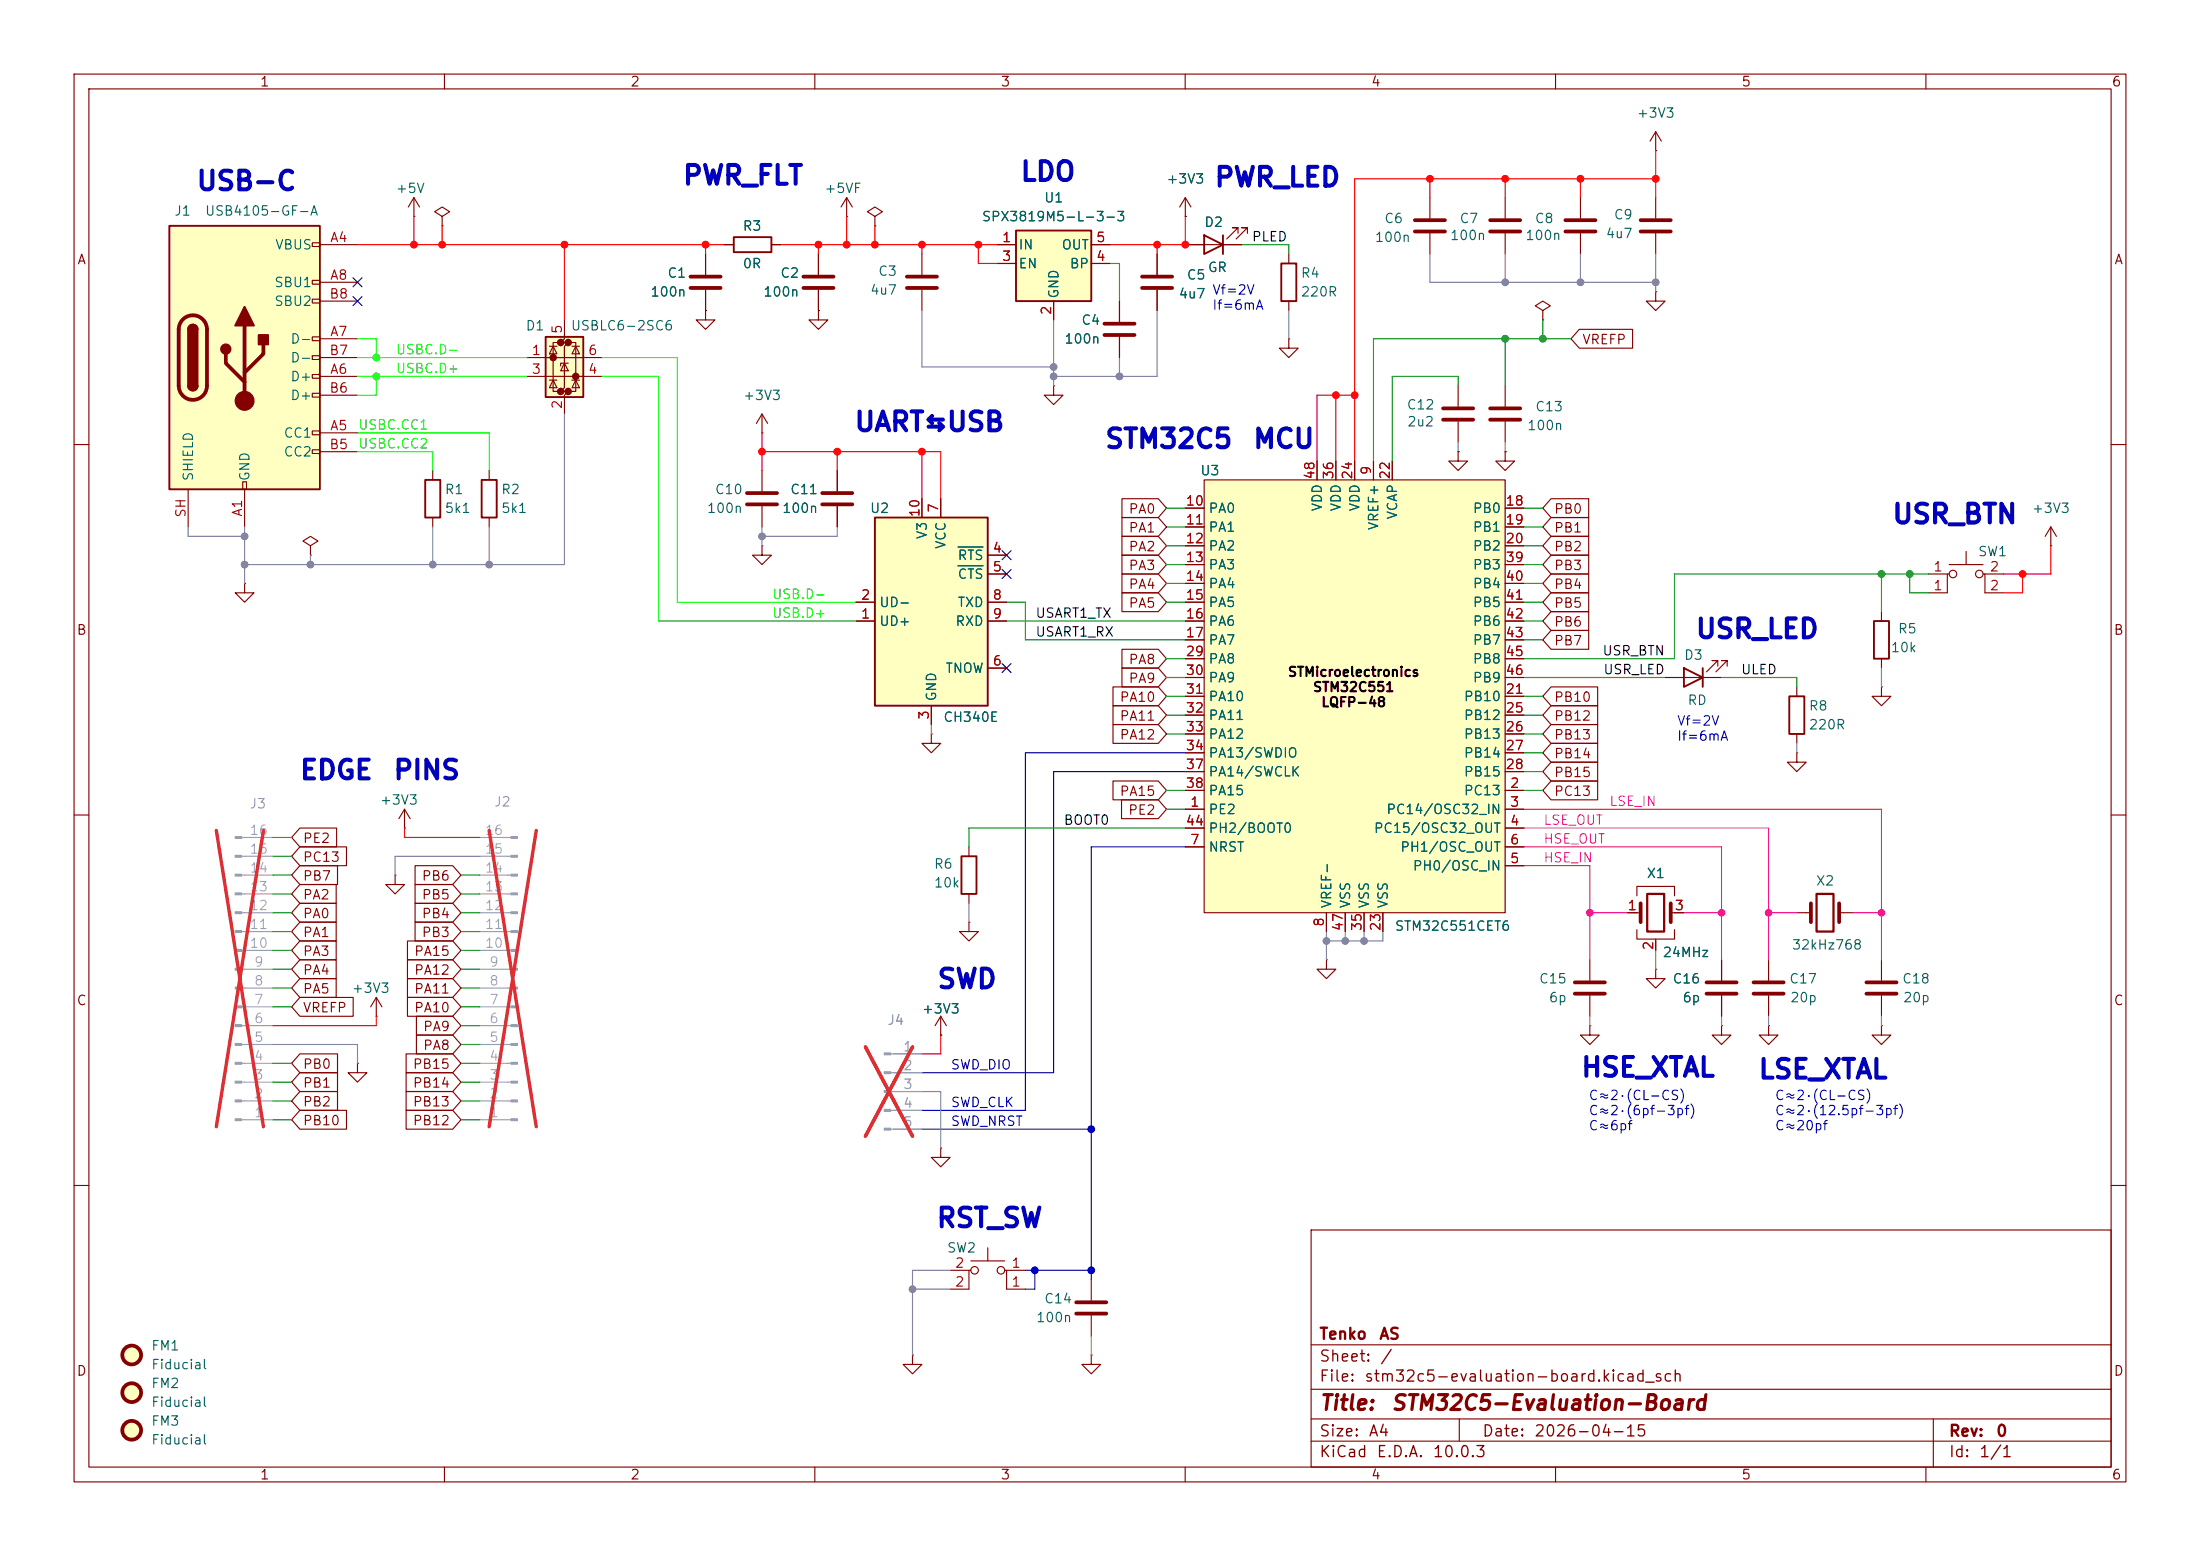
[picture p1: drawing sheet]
<svg xmlns="http://www.w3.org/2000/svg" width="297mm" height="210mm" viewBox="0 0 297 210" stroke-linecap="round" stroke-linejoin="round" font-family="sans-serif">
<g fill="none" stroke="#840000" stroke-width=".15">
<path d="M10 10h277v190h-277zM12 12h273v186h-273zM60 10v2M110 10v2M160 10v2M210 10v2M260 10v2M142.2 52.1v1.2h1.3l-1.3 1.3-1.2-1.3h1.2M142.2 52.1h.1M151.1 40.6v2.8M151.1 45.5v2.8M10 60h2"/>
<path d="M285 60h2M125.7 99.1v1.2h1.3l-1.3 1.3-1.2-1.3h1.2M125.7 99.1h.1M10 110h2M285 110h2M238.8 138.4v1.3h1.2l-1.2 1.3-1.3-1.3h1.3M238.8 138.4h.1M238.8 129.5v2.8M238.8 134.4v2.8M242.6 123.2h1.9M248.3 123.2h1.9M254 138.4v1.3h1.3l-1.3 1.3-1.3-1.3h1.3"/>
<path d="M254 138.4h.1M254 129.5v2.8M254 134.4v2.8M48.3 143.5v1.3h-1.3l1.3 1.3 1.2-1.3h-1.2M48.3 143.5h.1M10 160h2M177 166h108v32h-108zM285 160h2M60 198v2M110 198v2M160 198v2M177 194.5h108"/>
<path d="M177 191.5h108M177 187.5h108M177 181.5h108M197 191.5v3M210 198v2M260 198v2M261 191.5v6.5"/>
</g>
<path d="M149.1 43.7h4.1M149.1 45.2h4.1M236.7 132.6h4.1M236.7 134.1h4.1M244.5 121.9v2.6M248.3 121.9v2.6M252 132.6h4M252 134.1h4" fill="none" stroke="#840000" stroke-width=".51"/>
<path d="M245.2 120.7h2.3v5h-2.3z" fill="none" stroke="#840000" stroke-width=".3"/>
<g fill="#a1a1a1" stroke="#a1a1a1" stroke-width=".15">
<path d="M69 151h.8v.3h-.8z"/>
<path d="M69 148.5h.8v.2h-.8z"/>
<path d="M69 145.9h.8v.3h-.8z"/>
<path d="M69 143.4h.8v.2h-.8z"/>
<path d="M69 140.8h.8v.3h-.8z"/>
<path d="M69 138.3h.8v.3h-.8z"/>
<path d="M69 135.8h.8v.2h-.8z"/>
<path d="M69 133.2h.8v.3h-.8z"/>
<path d="M69 130.7h.8v.2h-.8z"/>
<path d="M69 128.1h.8v.3h-.8z"/>
<path d="M69 125.6h.8v.3h-.8z"/>
<path d="M69 123.1h.8v.2h-.8z"/>
<path d="M69 120.5h.8v.3h-.8z"/>
<path d="M69 118h.8v.2h-.8z"/>
<path d="M69 115.4h.8v.3h-.8z"/>
<path d="M69 112.9h.8v.3h-.8z"/>
</g>
<g fill="none" stroke="#a1a1a1" stroke-width=".15">
<path d="M64.8 118.1h4.2M64.8 115.6h4.2M64.8 113h4.2M64.8 138.4h4.2M64.8 135.9h4.2M64.8 133.4h4.2M64.8 130.8h4.2M64.8 128.3h4.2M64.8 125.7h4.2M64.8 123.2h4.2M64.8 120.7h4.2M64.8 151.1h4.2"/>
<path d="M64.8 148.6h4.2M64.8 146.1h4.2M64.8 143.5h4.2M64.8 141h4.2"/>
</g>
<path d="M66 112.1l6.4 40M72.4 112.1l-6.4 40" fill="none" stroke="#e12e31" stroke-width=".46"/>
<path d="M137.2 31.1h10.1v9.5h-10.1z" fill="#ffffc2"/>
<path d="M137.2 31.1h10.1v9.5h-10.1z" fill="none" stroke="#840000" stroke-width=".25"/>
<path d="M134.6 33h2.6M134.6 35.6h2.6M147.3 33h2.6M147.3 35.6h2.6M160 29.2h.1M160 26.7l-.7 1.2M160 26.7l.8 1.2M160 26.7v2.5M142.2 40.6v2.6" fill="none" stroke="#840000" stroke-width=".15"/>
<path d="M118.1 69.9h15.2v25.4h-15.2z" fill="#ffffc2"/>
<path d="M57.4 64.8h2v5.1h-2zM118.1 69.9h15.2v25.4h-15.2zM129.8 115.6h2v5.1h-2z" fill="none" stroke="#840000" stroke-width=".25"/>
<g fill="none" stroke="#840000" stroke-width=".15">
<path d="M208.3 41.9l1-.6-1-.7-1 .7 1 .6v1.3M208.3 43.2h.1M58.4 63.5v1.3M58.4 69.9v1.2M124.5 67.3v2.6M127 67.3v2.6M133.3 74.9h2.6M133.3 77.5h2.6M115.6 83.8h2.5M115.6 81.3h2.5M125.7 95.3v2.5M133.3 83.8h2.6"/>
<path d="M133.3 81.3h2.6M133.3 90.2h2.6M130.8 114.3v1.3M130.8 120.7v1.2M214.6 138.4v1.3h1.3l-1.3 1.3-1.2-1.3h1.2M214.6 138.4h.1M232.4 138.4v1.3h1.3l-1.3 1.3-1.3-1.3h1.3M232.4 138.4h.1"/>
</g>
<path d="M129.3 73.8h3.4M129.3 76.4h3.4" fill="none" stroke="#006464" stroke-width=".15"/>
<g fill="#a1a1a1" stroke="#a1a1a1" stroke-width=".15">
<path d="M119.4 142.1h.8v.3h-.8z"/>
<path d="M119.4 144.7h.8v.2h-.8z"/>
<path d="M119.4 147.2h.8v.2h-.8z"/>
<path d="M119.4 149.7h.8v.3h-.8z"/>
<path d="M119.4 152.3h.8v.2h-.8z"/>
</g>
<path d="M120.2 142.2h4.3M120.2 144.8h4.3M120.2 147.3h4.3M120.2 149.9h4.3M120.2 152.4h4.3" fill="none" stroke="#a1a1a1" stroke-width=".15"/>
<path d="M116.8 141.3l6.4 12M123.2 141.3l-6.4 12" fill="none" stroke="#e12e31" stroke-width=".46"/>
<path d="M22.9 30.5h20.3v35.5h-20.3z" fill="#ffffc2"/>
<g fill="none" stroke="#840000" stroke-width=".15">
<path d="M223.5 17.8l-.7 1.3M223.5 17.8l.8 1.3M223.5 17.8v2.5M42.2 32.8h1v.5h-1zM42.2 37.8h1v.6h-1zM43.2 33h5.1M43.2 38.1h5.1M223.5 20.3h.1M42.2 40.4h1v.5h-1zM42.2 45.5h1v.5h-1zM42.2 48h1v.5h-1zM42.2 50.5h1v.6h-1z"/>
<path d="M42.2 53.1h1v.5h-1zM42.2 58.2h1v.5h-1zM43.2 58.4h5.1M43.2 50.8h5.1M43.2 45.7h5.1M43.2 53.3h5.1M43.2 48.3h5.1M43.2 40.6h5.1M25.4 66v5.1M32.8 65h.5v1h-.5zM33 66v5.1M42.2 60.7h1v.5h-1z"/>
<path d="M43.2 61h5.1M203.2 61v1.2h1.3l-1.3 1.3-1.3-1.3h1.3M203.2 61h.1"/>
</g>
<path d="M22.9 30.5h20.3v35.5h-20.3zM25.4 44.5a.64 .64 0 0 1 .6-.7 .64 .64 0 0 1 .7 .7M25.4 52.1a.64 .64 0 0 0 .6 .6 .64 .64 0 0 0 .7-.6" fill="none" stroke="#840000" stroke-width=".25"/>
<path d="M24.7 43.1a1.9 1.9 0 0 1 2.1-.4 1.9 1.9 0 0 1 1.1 1.8v7.6a1.91 1.91 0 0 1-1.9 1.9 1.91 1.91 0 0 1-1.9-1.9v-7.6a1.9 1.9 0 0 1 .6-1.4zM30.5 47.8v1.2l2.5 2.6M33 43.9v10.2M35.6 46.5v1.3l-2.6 2.5" fill="none" stroke="#840000" stroke-width=".51"/>
<g fill="#840000" stroke="#840000" stroke-width=".25">
<path d="M25.4 44.5h1.3v7.6h-1.3z"/>
<path d="M25.6 44a.64 .64 0 0 1 .7-.1 .64 .64 0 0 1 .4 .6h-1.3z"/>
<path d="M25.4 52.1h1.3a.64 .64 0 0 1-.7 .6 .64 .64 0 0 1-.6-.6z"/>
<path d="M33 41.4l1.3 2.5h-2.6z"/>
<path d="M34.9 45.2h1.3v1.3h-1.3z"/>
<circle cx="30.5" cy="47.1" r=".63"/>
</g>
<circle cx="33" cy="54.1" r="1.27" fill="#840000" stroke="#840000" stroke-width=".15"/>
<path d="M162.6 64.8h40.6v58.4h-40.6z" fill="#ffffc2"/>
<g fill="none" stroke="#840000" stroke-width=".15">
<path d="M95.2 34.3v2.8M95.2 39.1v2.8M97.8 33h1.3M104.1 33h1.3M110.5 34.3v2.8M110.5 39.1v2.8M114.3 29.2h.1M114.3 26.7l-.8 1.2M114.3 26.7l.8 1.2M114.3 26.7v2.5M156.2 34.3v2.8M156.2 39.1v2.8"/>
<path d="M160 33h7.6M167.1 31.5v-.8h-.7h.7l-1.5 1.6M168.4 31.5v-.8h-.8h.8l-1.5 1.6M174 34.3v1.3M102.9 58.4h.1M102.9 55.9v2.5M102.9 55.9l-.8 1.3M102.9 55.9l.7 1.3M110.5 41.9v1.3h1.3l-1.3 1.3-1.3-1.3h1.3M110.5 41.9h.1M174 45.7v1.3h1.3l-1.3 1.3-1.3-1.3h1.3M174 45.7h.1"/>
<path d="M174 40.6v1.3M196.8 52.1v2.8M196.8 56.9v2.8M203.2 52.1v2.8M203.2 56.9v2.8M66 63.5v1.3M66 69.9v1.2M102.9 73.7v1.2h1.2l-1.2 1.3-1.3-1.3h1.3M102.9 73.7h.1M102.9 63.5v2.8M102.9 68.3v2.8M113 63.5v2.8"/>
<path d="M113 68.3v2.8M160 68.6h2.6M160 71.1h2.6M160 73.7h2.6M160 76.2h2.6M160 78.7h2.6M162.6 64.8h40.6v58.4h-40.6zM177.8 62.2v2.6M180.3 62.2v2.6M182.9 62.2v2.6M185.4 62.2v2.6M188 62.2v2.6"/>
<path d="M196.8 61v1.2h1.3l-1.3 1.3-1.2-1.3h1.2M196.8 61h.1M203.2 68.6h2.5M203.2 71.1h2.5M203.2 73.7h2.5M203.2 76.2h2.5M203.2 78.7h2.5M160 81.3h2.6M160 83.8h2.6M160 86.4h2.6M160 94h2.6M160 96.5h2.6"/>
<path d="M160 99.1h2.6M160 88.9h2.6M160 91.4h2.6M203.2 81.3h2.5M203.2 83.8h2.5M203.2 86.4h2.5M203.2 94h2.5M203.2 96.5h2.5M203.2 99.1h2.5M203.2 88.9h2.5M203.2 91.4h2.5M53.3 118.1v1.3h1.3l-1.3 1.3-1.2-1.3h1.2"/>
<path d="M53.3 118.1h.1M54.6 111.8h.1M54.6 109.2l.8 1.3M54.6 109.2l-.8 1.3M54.6 109.2v2.6M160 109.2h2.6M160 106.7h2.6M160 111.8h2.6M160 114.3h2.6M160 101.6h2.6M160 104.1h2.6M203.2 109.2h2.5"/>
<path d="M203.2 106.7h2.5M203.2 111.8h2.5M203.2 116.8h2.5M203.2 114.3h2.5M203.2 101.6h2.5M203.2 104.1h2.5M242.6 101.6v1.3h1.2l-1.2 1.2-1.3-1.2h1.3M242.6 101.6h.1M50.8 137.2h.1M50.8 134.6l.8 1.3M50.8 134.6l-.8 1.3M50.8 134.6v2.6"/>
<path d="M127 139.7h.1M127 137.2l-.8 1.2M127 137.2l.8 1.2M127 137.2v2.5M130.8 124.5v1.2h1.3l-1.3 1.3-1.3-1.3h1.3M130.8 124.5h.1M179.1 129.5v1.3h1.2l-1.2 1.3-1.3-1.3h1.3M179.1 129.5h.1M179.1 123.2v2.5M181.6 123.2v2.5M184.1 123.2v2.5M186.7 123.2v2.5"/>
<path d="M214.6 129.5v2.8M214.6 134.4v2.8M219.7 123.2h1.8M221 120.9v-1.3h5.1v1.3M221 125.5v1.2h5.1v-1.2M223.5 130.8v1.3h1.3l-1.3 1.3-1.3-1.3h1.3M223.5 130.8h.1M223.5 126.7v1.6M225.6 123.2h1.7M232.4 129.5v2.8M232.4 134.4v2.8M127 154.9v1.3h1.3l-1.3 1.3-1.3-1.3h1.3"/>
<path d="M127 154.9h.1M128.3 171.5h2.5M131.1 171.5h-.3v2.5h-2.5M131.1 170.2h4.5M133.3 168.4v1.8M135.6 171.5h.3v2.5h2.5M135.9 171.5h2.5M147.3 172.7v2.8M147.3 177.5v2.8M123.2 182.9v1.3h1.3l-1.3 1.2-1.3-1.2h1.3M123.2 182.9h.1M147.3 182.9v1.3h1.3l-1.3 1.2-1.3-1.2h1.3"/>
<path d="M147.3 182.9h.1"/>
<circle cx="131.6" cy="171.5" r=".51"/>
<circle cx="135.1" cy="171.5" r=".51"/>
</g>
<g fill="#ffffc2" stroke="#ffffc2" stroke-width=".14">
<circle cx="17.8" cy="188" r="1.27"/>
<circle cx="17.8" cy="182.9" r="1.27"/>
<circle cx="17.8" cy="193" r="1.27"/>
</g>
<g fill="none" stroke="#840000" stroke-width=".51">
<path d="M93.2 37.3h4.1M93.2 38.9h4.1M108.5 37.3h4M108.5 38.9h4M154.2 37.3h4M154.2 38.9h4M194.8 55.1h4.1M194.8 56.6h4.1M201.2 55.1h4M201.2 56.6h4M100.8 66.5h4.1M100.8 68.1h4.1"/>
<path d="M111 66.5h4.1M111 68.1h4.1M212.6 132.6h4.1M212.6 134.1h4.1M221.5 121.9v2.6M225.6 121.9v2.6M230.4 132.6h4M230.4 134.1h4M145.3 175.8h4.1M145.3 177.3h4.1"/>
<circle cx="17.8" cy="188" r="1.27"/>
<circle cx="17.8" cy="193" r="1.27"/>
<circle cx="17.8" cy="182.9" r="1.27"/>
</g>
<path d="M99.1 32h5v2h-5zM162.6 31.8l2.5 1.2-2.5 1.3zM165.1 31.8v2.5M173 35.6h2v5h-2zM65 64.8h2.1v5.1h-2.1z" fill="none" stroke="#840000" stroke-width=".25"/>
<path d="M222.4 120.7h2.3v5h-2.3z" fill="none" stroke="#840000" stroke-width=".3"/>
<g fill="#a1a1a1" stroke="#a1a1a1" stroke-width=".15">
<path d="M31.7 151h.9v.3h-.9z"/>
<path d="M31.7 148.5h.9v.2h-.9z"/>
<path d="M31.7 145.9h.9v.3h-.9z"/>
<path d="M31.7 143.4h.9v.2h-.9z"/>
<path d="M31.7 140.8h.9v.3h-.9z"/>
<path d="M31.7 138.3h.9v.3h-.9z"/>
<path d="M31.7 135.8h.9v.2h-.9z"/>
<path d="M31.7 133.2h.9v.3h-.9z"/>
<path d="M31.7 130.7h.9v.2h-.9z"/>
<path d="M31.7 128.1h.9v.3h-.9z"/>
<path d="M31.7 125.6h.9v.3h-.9z"/>
<path d="M31.7 123.1h.9v.2h-.9z"/>
<path d="M31.7 120.5h.9v.3h-.9z"/>
<path d="M31.7 118h.9v.2h-.9z"/>
<path d="M31.7 115.4h.9v.3h-.9z"/>
<path d="M31.7 112.9h.9v.3h-.9z"/>
</g>
<g fill="none" stroke="#a1a1a1" stroke-width=".15">
<path d="M32.6 118.1h4.2M32.6 115.6h4.2M32.6 113h4.2M32.6 138.4h4.2M32.6 135.9h4.2M32.6 133.4h4.2M32.6 130.8h4.2M32.6 128.3h4.2M32.6 125.7h4.2M32.6 123.2h4.2M32.6 120.7h4.2M32.6 151.1h4.2"/>
<path d="M32.6 148.6h4.2M32.6 146.1h4.2M32.6 143.5h4.2M32.6 141h4.2"/>
</g>
<path d="M29.2 112.1l6.4 40M35.6 112.1l-6.4 40" fill="none" stroke="#e12e31" stroke-width=".46"/>
<path d="M73.7 45.5h5v8.1h-5z" fill="#ffffc2"/>
<g fill="#840000" stroke="#840000" stroke-width=".51">
<circle cx="74.7" cy="48.3" r=".25"/>
<circle cx="75.7" cy="46.2" r=".25"/>
<circle cx="75.7" cy="52.8" r=".25"/>
<circle cx="76.7" cy="46.2" r=".25"/>
<circle cx="76.7" cy="52.8" r=".25"/>
<circle cx="77.7" cy="50.8" r=".25"/>
</g>
<g fill="none" stroke="#840000" stroke-width=".15">
<path d="M55.9 29.2h.1M55.9 26.7l-.8 1.2M55.9 26.7l.7 1.2M55.9 26.7v2.5M59.7 29.2l1-.6-1-.7-1 .7 1 .6v1.3M59.7 30.5h.1M95.2 34.3v2.8M95.2 39.1v2.8M97.8 33h1.3M104.1 33h1.3M110.5 34.3v2.8M110.5 39.1v2.8"/>
<path d="M118.1 29.2l1-.6-1-.7-1 .7 1 .6v1.3M118.1 30.5h.1M124.5 34.3v2.8M124.5 39.1v2.8M134.6 33h2.6M134.6 35.6h2.6M147.3 33h2.6M147.3 35.6h2.6M156.2 34.3v2.8M156.2 39.1v2.8M160 29.2h.1M160 33h2.6"/>
<path d="M165.1 33h2.5M193 26.7v2.8M193 31.5v2.8M203.2 26.7v2.8M203.2 31.5v2.8M213.4 26.7v2.8M213.4 31.5v2.8M223.5 39.4v1.2h1.3l-1.3 1.3-1.3-1.3h1.3M223.5 39.4h.1M223.5 26.7v2.8M223.5 31.5v2.8M71.1 48.3h10.2"/>
<path d="M71.1 50.8h10.2M74.2 51.3h1M74.2 46.7h1M74.7 46.7l.5 1.1h-1zM74.7 51.3l.5 1h-1zM75.7 46.2h-1v6.6h1M76.2 43.2v2.5l-.5 .5h1l-.5 .5v5.6l-.5 .5h1l-.5 .5v2.6M76.2 49l.5 1h-1zM76.7 49h-1v.4M76.7 46.2h1v6.6h-1M77.2 51.3h1M77.2 46.7h1"/>
<path d="M77.7 46.7l.5 1.1h-1zM77.7 51.3l.5 1h-1zM95.2 41.9v1.3h1.3l-1.3 1.3-1.2-1.3h1.2M95.2 41.9h.1M110.5 41.9h.1M142.2 40.6v2.6M151.1 40.6v2.8M151.1 45.5v2.8M213.2 44.4h7.2v2.6h-7.2l-1.1-1.3zM33 78.7v1.3h1.3l-1.3 1.3-1.3-1.3h1.3M33 78.7h.1M41.9 73.7l1-.7-1-.6-1 .6 1 .7v1.2"/>
<path d="M41.9 74.9h.1M113 63.5v2.8M113 68.3v2.8M124.5 67.3v2.6M127 67.3v2.6M133.3 77.5h2.6M133.3 74.9h2.6M151.5 67.3h4.9l1.1 1.3-1.1 1.3h-4.9zM151.5 69.8h4.9l1.1 1.3-1.1 1.3h-4.9zM151.5 72.4h4.9l1.1 1.3-1.1 1.2h-4.9zM151.5 74.9h4.9l1.1 1.3-1.1 1.3h-4.9zM151.5 77.5h4.9l1.1 1.2-1.1 1.3h-4.9z"/>
<path d="M160 76.2h2.6M160 68.6h2.6M160 71.1h2.6M160 73.7h2.6M160 78.7h2.6M177.8 62.2v2.6M180.3 62.2v2.6M182.9 62.2v2.6M185.4 62.2v2.6M188 62.2v2.6M196.8 61h.1M203.2 61h.1"/>
<path d="M203.2 76.2h2.5M203.2 68.6h2.5M203.2 71.1h2.5M203.2 73.7h2.5M203.2 78.7h2.5M209.4 74.9h5.1v2.6h-5.1l-1.1-1.3zM209.4 77.5h5.1v2.5h-5.1l-1.1-1.3zM209.4 67.3h5.1v2.6h-5.1l-1.1-1.3zM209.4 72.4h5.1v2.5h-5.1l-1.1-1.2zM209.4 69.8h5.1v2.6h-5.1l-1.1-1.3zM260.3 77.5h2.6M263.1 77.5h-.2v2.5h-2.6"/>
<path d="M263.1 76.2h4.6M265.4 74.4v1.8M267.7 77.5h.3v2.5h2.5M268 77.5h2.5M276.9 73.7h.1M276.9 71.1l.7 1.3M276.9 71.1l-.8 1.3M276.9 71.1v2.6M115.6 81.3h2.5M115.6 83.8h2.5M125.7 95.3v2.5M133.3 81.3h2.6"/>
<path d="M133.3 83.8h2.6M133.3 90.2h2.6M150.3 95.2h6.1l1.1 1.3-1.1 1.3h-6.1zM150.3 92.7h6.1l1.1 1.3-1.1 1.3h-6.1zM150.3 97.8h6.1l1.1 1.3-1.1 1.2h-6.1zM151.5 90.2h4.9l1.1 1.2-1.1 1.3h-4.9zM151.5 87.6h4.9l1.1 1.3-1.1 1.3h-4.9zM151.5 80h4.9l1.1 1.3-1.1 1.3h-4.9zM160 91.4h2.6M160 81.3h2.6M160 83.8h2.6M160 86.4h2.6"/>
<path d="M160 94h2.6M160 96.5h2.6M160 99.1h2.6M160 88.9h2.6M203.2 91.4h2.5M203.2 81.3h2.5M203.2 83.8h2.5M203.2 86.4h2.5M203.2 94h2.5M203.2 96.5h2.5M203.2 99.1h2.5M203.2 88.9h2.5"/>
<path d="M209.4 92.7h6.3v2.6h-6.3l-1.1-1.3zM209.4 95.2h6.3v2.6h-6.3l-1.1-1.3zM209.4 85.1h5.1v2.5h-5.1l-1.1-1.2zM209.4 80h5.1v2.6h-5.1l-1.1-1.3zM209.4 82.5h5.1v2.6h-5.1l-1.1-1.3zM209.4 97.8h6.3v2.5h-6.3l-1.1-1.2zM224.8 91.4h7.6M231.9 89.9v-.7h-.8h.8l-1.5 1.5M233.2 89.9v-.7h-.8h.8l-1.6 1.5M242.6 92.7v1.3M242.6 99.1v1.2M254 92.7v1.3h-1.3l1.3 1.3 1.3-1.3h-1.3"/>
<path d="M254 92.7h.1M254 82.6v1.2M254 88.9v1.3M40.5 116.8h5.1v2.6h-5.1l-1.1-1.3zM40.5 114.3h6.3v2.5h-6.3l-1.1-1.2zM40.5 111.8h4.9v2.5h-4.9l-1.1-1.3zM40.5 119.4h4.9v2.5h-4.9l-1.1-1.2zM56 116.8h5.1l1.1 1.3-1.1 1.3h-5.1zM56 119.4h5.1l1.1 1.3-1.1 1.2h-5.1zM150.3 105.4h6.1l1.1 1.3-1.1 1.3h-6.1zM151.4 107.9h5l1.1 1.3-1.1 1.3h-5zM160 109.2h2.6"/>
<path d="M160 106.7h2.6M160 111.8h2.6M160 114.3h2.6M160 101.6h2.6M160 104.1h2.6M203.2 109.2h2.5M203.2 106.7h2.5M203.2 111.8h2.5M203.2 116.8h2.5M203.2 114.3h2.5M203.2 101.6h2.5M203.2 104.1h2.5"/>
<path d="M209.4 105.4h6.3v2.6h-6.3l-1.1-1.3zM209.4 102.9h6.3v2.5h-6.3l-1.1-1.3zM209.4 100.3h6.3v2.6h-6.3l-1.1-1.3zM40.5 134.6h7.2v2.6h-7.2l-1.1-1.3zM40.5 121.9h4.9v2.6h-4.9l-1.1-1.3zM40.5 124.5h4.9v2.5h-4.9l-1.1-1.3zM40.5 127h4.9v2.5h-4.9l-1.1-1.2zM40.5 129.5h4.9v2.6h-4.9l-1.1-1.3zM40.5 132.1h4.9v2.5h-4.9l-1.1-1.2zM55 134.6h6.1l1.1 1.3-1.1 1.3h-6.1zM55 132.1h6.1l1.1 1.3-1.1 1.2h-6.1zM55 127h6.1l1.1 1.3-1.1 1.2h-6.1z"/>
<path d="M55 129.5h6.1l1.1 1.3-1.1 1.3h-6.1zM56 121.9h5.1l1.1 1.3-1.1 1.3h-5.1zM56 124.5h5.1l1.1 1.2-1.1 1.3h-5.1zM56.2 137.2h4.9l1.1 1.2-1.1 1.3h-4.9zM56.2 139.7h4.9l1.1 1.3-1.1 1.2h-4.9zM127 139.7h.1M179.1 123.2v2.5M181.6 123.2v2.5M184.1 123.2v2.5M186.7 123.2v2.5M219.7 123.2h1.3M223.5 127v1.3"/>
<path d="M226.1 123.2h1.2M232.4 129.5v2.8M232.4 134.4v2.8M40.5 147.3h5.1v2.6h-5.1l-1.1-1.3zM40.5 142.2h5.1v2.6h-5.1l-1.1-1.3zM40.5 149.9h6.3v2.5h-6.3l-1.1-1.3zM40.5 144.8h5.1v2.5h-5.1l-1.1-1.2zM54.8 144.8h6.3l1.1 1.3-1.1 1.2h-6.3zM54.8 142.2h6.3l1.1 1.3-1.1 1.3h-6.3zM54.8 147.3h6.3l1.1 1.3-1.1 1.3h-6.3zM54.8 149.9h6.3l1.1 1.2-1.1 1.3h-6.3z"/>
<circle cx="263.7" cy="77.5" r=".51"/>
<circle cx="267.2" cy="77.5" r=".51"/>
</g>
<path d="M73.7 45.5h5v8.1h-5zM227.3 90.2l2.6 1.2-2.6 1.3zM229.9 90.2v2.5M241.6 94h2v5.1h-2zM253 83.8h2v5.1h-2z" fill="none" stroke="#840000" stroke-width=".25"/>
<path d="M122.4 37.3h4.1M122.4 38.9h4.1M191 29.7h4.1M191 31.2h4.1M201.2 29.7h4M201.2 31.2h4M211.3 29.7h4.1M211.3 31.2h4.1M221.5 29.7h4.1M221.5 31.2h4.1" fill="none" stroke="#840000" stroke-width=".51"/>
<g fill="none" stroke="#009600" stroke-width=".15">
<path d="M149.9 35.6h1.2v5M167.6 33h6.4v1.3M196.8 52.1v-1.3h-8.8v11.4M203.2 45.7v6.4M208.3 43.2v2.5M212.1 45.7h-26.7v16.5M157.5 71.1h2.5M157.5 68.6h2.5M157.5 73.7h2.5M157.5 78.7h2.5M157.5 76.2h2.5M205.7 71.1h2.6"/>
<path d="M205.7 68.6h2.6M205.7 73.7h2.6M205.7 78.7h2.6M205.7 76.2h2.6M254 77.5v5.1M257.8 77.5v2.5h2.5M260.3 77.5h-34.2v11.4h-20.4M135.9 81.3h2.5v5.1h21.6M135.9 83.8h24.1M157.5 81.3h2.5M157.5 94h2.5M157.5 88.9h2.5"/>
<path d="M157.5 96.5h2.5M157.5 99.1h2.5M157.5 91.4h2.5M205.7 83.8h2.6M205.7 81.3h2.6M205.7 94h2.6M205.7 96.5h2.6M205.7 86.4h2.6M205.7 99.1h2.6M205.7 91.4h19.1M232.4 91.4h10.2v1.3M36.8 118.1h2.6"/>
<path d="M36.8 113h2.6M36.8 115.6h2.6M62.2 118.1h2.6M157.5 106.7h2.5M157.5 109.2h2.5M160 111.8h-29.2v2.5M205.7 104.1h2.6M205.7 101.6h2.6M205.7 106.7h2.6M36.8 120.7h2.6M36.8 123.2h2.6M36.8 133.4h2.6"/>
<path d="M36.8 135.9h2.6M36.8 125.7h2.6M36.8 128.3h2.6M36.8 130.8h2.6M62.2 120.7h2.6M62.2 123.2h2.6M62.2 133.4h2.6M62.2 135.9h2.6M62.2 125.7h2.6M62.2 128.3h2.6M62.2 138.4h2.6M62.2 130.8h2.6"/>
<path d="M36.8 151.1h2.6M36.8 143.5h2.6M36.8 148.6h2.6M36.8 146.1h2.6M62.2 151.1h2.6M62.2 143.5h2.6M62.2 148.6h2.6M62.2 141h2.6M62.2 146.1h2.6"/>
</g>
<g fill="none" stroke="#f00" stroke-width=".15">
<path d="M48.3 33h49.5M55.9 29.2v3.8M59.7 30.5v2.5M76.2 33v10.2M95.2 33v1.3M105.4 33h29.2M110.5 33v1.3M114.3 29.2v3.8M118.1 30.5v2.5M124.5 33v1.3M132.1 33v2.6h2.5M156.2 33v1.3"/>
<path d="M160 29.2v3.8h-10.1M193 24.1v2.6M203.2 24.1v2.6M213.4 24.1v2.6M223.5 24.1h-40.6v38.1M223.5 20.3v6.4M102.9 58.4v5.1M180.3 53.3v8.9M182.9 53.3h-5.1v8.9M102.9 61h24.1v6.3M113 61v2.5M124.5 61v6.3"/>
<path d="M273 77.5v2.5h-2.5M276.9 73.7v3.8h-6.4M54.6 111.8v1.2h10.2M50.8 137.2v1.2h-14M127 139.7v2.5h-2.5"/>
</g>
<g fill="none" stroke="#848484" stroke-width=".15">
<path d="M193 34.3v3.8h30.5M203.2 34.3v3.8M213.4 34.3v3.8M223.5 34.3v5.1M76.2 55.9v20.3h-43.2M124.5 41.9v7.6h17.7M142.2 43.2v8.9M151.1 48.3v2.5M156.2 41.9v8.9h-14M174 41.9v3.8M196.8 59.7v1.3M203.2 59.7v1.3"/>
<path d="M25.4 71.1v1.3h7.6M33 71.1v7.6M41.9 74.9v1.3M58.4 71.1v5.1M66 71.1v5.1M102.9 71.1v2.6M113 71.1v1.3h-10.1M125.7 97.8v1.3M254 90.2v2.5M64.8 115.6h-11.5v2.5M242.6 100.3v1.3M130.8 121.9v2.6"/>
<path d="M179.1 125.7v3.8M181.6 125.7v1.3M184.1 125.7v1.3M186.7 125.7v1.3h-7.6M214.6 137.2v1.2M223.5 128.3v2.5M232.4 137.2v1.2M238.8 137.2v1.2M254 137.2v1.2M36.8 141h11.5v2.5M124.5 147.3h2.5v7.6M123.2 174h5.1"/>
<path d="M128.3 171.5h-5.1v11.4M147.3 180.3v2.6"/>
</g>
<path d="M48.3 45.7h2.5v2.6M48.3 50.8h22.8M48.3 48.3h22.8M48.3 58.4h17.7v5.1M50.8 50.8v2.5h-2.5M81.3 48.3h10.1v33h24.2M81.3 50.8h7.6v33h26.7M48.3 61h10.1v2.5" fill="none" stroke="#0f0" stroke-width=".15"/>
<path d="M160 101.6h-21.6v48.3h-13.9M160 114.3h-12.7v58.4M160 104.1h-17.8v40.7h-17.7M124.5 152.4h22.8M138.4 171.5h8.9M139.7 171.5v2.5h-1.3" fill="none" stroke="#0000c2" stroke-width=".15"/>
<path d="M205.7 111.8h33.1v17.7M205.7 109.2h48.3v20.3M205.7 114.3h26.7v15.2M205.7 116.8h8.9v12.7M214.6 123.2h5.1M227.3 123.2h5.1M238.8 123.2h3.8M250.2 123.2h3.8" fill="none" stroke="#f0f" stroke-width=".15"/>
<path d="M47.7 37.5l1.2 1.2M48.9 37.5l-1.2 1.2M47.7 40l1.2 1.2M48.9 40l-1.2 1.2M135.3 74.3l1.2 1.2M135.3 76.9l1.2 1.2M136.5 74.3l-1.2 1.2M136.5 76.9l-1.2 1.2M135.3 89.6l1.2 1.2M136.5 89.6l-1.2 1.2" fill="none" stroke="#000084" stroke-width=".15"/>
<path d="M129.3 73.8h3.4M129.3 76.4h3.4" fill="none" stroke="#006464" stroke-width=".15"/>
<path d="M120.6 142.2h3.9M120.6 144.8h3.9M120.6 147.3h3.9M120.6 149.9h3.9M120.6 152.4h3.9" fill="none" stroke="#a1a1a1" stroke-width=".15"/>
<path d="M116.8 141.3l6.4 12M123.2 141.3l-6.4 12" fill="none" stroke="#e12e31" stroke-width=".46"/>
<g fill="#848484" stroke="#848484" stroke-width=".14">
<circle cx="213.4" cy="38.1" r=".46"/>
<circle cx="223.5" cy="38.1" r=".46"/>
<circle cx="203.2" cy="38.1" r=".46"/>
<circle cx="151.1" cy="50.8" r=".46"/>
<circle cx="184.1" cy="127" r=".46"/>
<circle cx="179.1" cy="127" r=".46"/>
<circle cx="181.6" cy="127" r=".46"/>
<circle cx="66" cy="76.2" r=".46"/>
<circle cx="102.9" cy="72.4" r=".46"/>
<circle cx="142.2" cy="49.5" r=".46"/>
<circle cx="142.2" cy="50.8" r=".46"/>
<circle cx="123.2" cy="174" r=".46"/>
<circle cx="58.4" cy="76.2" r=".46"/>
<circle cx="41.9" cy="76.2" r=".46"/>
<circle cx="33" cy="76.2" r=".46"/>
<circle cx="33" cy="72.4" r=".46"/>
</g>
<g fill="#f00" stroke="#f00" stroke-width=".14">
<circle cx="203.2" cy="24.1" r=".46"/>
<circle cx="223.5" cy="24.1" r=".46"/>
<circle cx="213.4" cy="24.1" r=".46"/>
<circle cx="180.3" cy="53.3" r=".46"/>
<circle cx="182.9" cy="53.3" r=".46"/>
<circle cx="193" cy="24.1" r=".46"/>
<circle cx="160" cy="33" r=".46"/>
<circle cx="156.2" cy="33" r=".46"/>
<circle cx="273" cy="77.5" r=".46"/>
<circle cx="118.1" cy="33" r=".46"/>
<circle cx="114.3" cy="33" r=".46"/>
<circle cx="110.5" cy="33" r=".46"/>
<circle cx="102.9" cy="61" r=".46"/>
<circle cx="76.2" cy="33" r=".46"/>
<circle cx="95.2" cy="33" r=".46"/>
<circle cx="113" cy="61" r=".46"/>
<circle cx="132.1" cy="33" r=".46"/>
<circle cx="124.5" cy="33" r=".46"/>
<circle cx="55.9" cy="33" r=".46"/>
<circle cx="59.7" cy="33" r=".46"/>
<circle cx="124.5" cy="61" r=".46"/>
</g>
<g fill="#009600" stroke="#009600" stroke-width=".14">
<circle cx="208.3" cy="45.7" r=".46"/>
<circle cx="203.2" cy="45.7" r=".46"/>
<circle cx="254" cy="77.5" r=".46"/>
<circle cx="257.8" cy="77.5" r=".46"/>
</g>
<g fill="#f0f" stroke="#f0f" stroke-width=".14">
<circle cx="238.8" cy="123.2" r=".46"/>
<circle cx="254" cy="123.2" r=".46"/>
<circle cx="214.6" cy="123.2" r=".46"/>
<circle cx="232.4" cy="123.2" r=".46"/>
</g>
<g fill="#0000c2" stroke="#0000c2" stroke-width=".14">
<circle cx="147.3" cy="152.4" r=".46"/>
<circle cx="147.3" cy="171.5" r=".46"/>
<circle cx="139.7" cy="171.5" r=".46"/>
</g>
<g fill="#0f0" stroke="#0f0" stroke-width=".14">
<circle cx="50.8" cy="50.8" r=".46"/>
<circle cx="50.8" cy="48.3" r=".46"/>
</g>
<g font-size="2.5" fill="#0000c2">
<text x="26.4" y="26.3">USB-C</text>
<text x="92" y="25.6">PWR_FLT</text>
<text x="137.6" y="25.1">LDO</text>
<text x="163.8" y="25.8">PWR_LED</text>
<text x="115.2" y="58.8">UART⇆USB</text>
<text x="149" y="61.1">STM32C5</text>
<text x="169" y="61.1">MCU</text>
<text x="255.3" y="71.3">USR_BTN</text>
<text x="228.8" y="86.8">USR_LED</text>
<text x="40.3" y="105.8">EDGE</text>
<text x="53" y="105.8">PINS</text>
<text x="126.4" y="134">SWD</text>
<text x="213.3" y="146">HSE_XTAL</text>
<text x="237.2" y="146.2">LSE_XTAL</text>
<text x="126.3" y="166.3">RST_SW</text>
</g>
<g font-size="2" fill="#840000">
<text x="178" y="190.8">Title:</text>
<text x="187.7" y="190.8">STM32C5-Evaluation-Board</text>
</g>
<g font-size="1.5" fill="#840000">
<text x="178" y="184.2">Sheet:</text>
<text x="178" y="181.2">Tenko</text>
<text x="186.1" y="181.2">AS</text>
<text x="186.2" y="184.2">/</text>
<text x="178" y="186.9">File:</text>
<text x="184.1" y="186.9">stm32c5-evaluation-board.kicad_sch</text>
<text x="178" y="197.1">KiCad</text>
<text x="178" y="194.3">Size:</text>
<text x="184.7" y="194.3">A4</text>
<text x="185.7" y="197.1">E.D.A.</text>
<text x="193.3" y="197.1">10.0.3</text>
<text x="200" y="194.3">Date:</text>
<text x="207" y="194.3">2026-04-15</text>
<text x="263" y="194.3">Rev:</text>
<text x="263" y="197.1">Id:</text>
<text x="267.1" y="197.1">1/1</text>
<text x="269.4" y="194.3">0</text>
</g>
<g font-size="1.3" fill="#840000">
<text x="35" y="12">1</text>
<text x="85" y="12">2</text>
<text x="135" y="12">3</text>
<text x="185" y="12">4</text>
<text x="235" y="12">5</text>
<text x="285" y="12">6</text>
<text x="10.3" y="36">A</text>
<text x="285.3" y="36">A</text>
<text x="213.5" y="46.8">VREFP</text>
<text x="152.3" y="69.6">PA0</text>
<text x="209.7" y="69.6">PB0</text>
<text x="152.3" y="72.2">PA1</text>
<text x="152.3" y="74.7">PA2</text>
<text x="152.3" y="77.3">PA3</text>
<text x="209.7" y="77.3">PB3</text>
<text x="209.7" y="74.7">PB2</text>
<text x="209.7" y="72.2">PB1</text>
<text x="152.3" y="82.3">PA5</text>
<text x="152.3" y="79.8">PA4</text>
<text x="209.7" y="82.3">PB5</text>
<text x="209.7" y="79.8">PB4</text>
<text x="10.3" y="86">B</text>
<text x="152.3" y="90">PA8</text>
<text x="209.7" y="87.4">PB7</text>
<text x="209.7" y="84.9">PB6</text>
<text x="285.3" y="86">B</text>
<text x="151.1" y="95">PA10</text>
<text x="152.3" y="92.5">PA9</text>
<text x="209.7" y="95">PB10</text>
<text x="151.1" y="97.6">PA11</text>
<text x="151.1" y="100.1">PA12</text>
<text x="209.7" y="97.6">PB12</text>
<text x="209.7" y="100.1">PB13</text>
<text x="151.1" y="107.7">PA15</text>
<text x="209.7" y="107.7">PC13</text>
<text x="209.7" y="105.2">PB15</text>
<text x="209.7" y="102.7">PB14</text>
<text x="152.2" y="110.3">PE2</text>
<text x="40.8" y="119.2">PB7</text>
<text x="40.8" y="116.6">PC13</text>
<text x="40.8" y="114.1">PE2</text>
<text x="56.8" y="119.2">PB6</text>
<text x="40.8" y="124.3">PA0</text>
<text x="40.8" y="121.7">PA2</text>
<text x="56.8" y="124.3">PB4</text>
<text x="56.8" y="121.7">PB5</text>
<text x="40.8" y="126.8">PA1</text>
<text x="40.8" y="129.3">PA3</text>
<text x="40.8" y="131.9">PA4</text>
<text x="55.8" y="129.3">PA15</text>
<text x="55.8" y="131.9">PA12</text>
<text x="56.8" y="126.8">PB3</text>
<text x="10.3" y="136">C</text>
<text x="40.8" y="137">VREFP</text>
<text x="40.8" y="134.4">PA5</text>
<text x="55.8" y="137">PA10</text>
<text x="55.8" y="134.4">PA11</text>
<text x="285.3" y="136">C</text>
<text x="57" y="139.5">PA9</text>
<text x="57" y="142">PA8</text>
<text x="40.8" y="149.7">PB2</text>
<text x="40.8" y="144.6">PB0</text>
<text x="40.8" y="147.1">PB1</text>
<text x="55.6" y="147.1">PB14</text>
<text x="55.6" y="144.6">PB15</text>
<text x="55.6" y="149.7">PB13</text>
<text x="40.8" y="152.2">PB10</text>
<text x="55.6" y="152.2">PB12</text>
<text x="10.3" y="186">D</text>
<text x="285.3" y="186">D</text>
<text x="35" y="200">1</text>
<text x="85" y="200">2</text>
<text x="135" y="200">3</text>
<text x="185" y="200">4</text>
<text x="235" y="200">5</text>
<text x="285" y="200">6</text>
</g>
<g font-size="1.3" fill="#006464">
<text x="220.9" y="16.2">+3V3</text>
<text x="23.4" y="29.4">J1</text>
<text x="27.6" y="29.4">USB4105-GF-A</text>
<text x="53.3" y="26.4">+5V</text>
<text x="111.2" y="26.4">+5VF</text>
<text x="140.9" y="27.6">U1</text>
<text x="157.4" y="25.1">+3V3</text>
<text x="217.8" y="29.9">C9</text>
<text x="37.1" y="34">VBUS</text>
<text x="100.2" y="31.5">R3</text>
<text x="132.5" y="30.2">SPX3819M5-L-3-3</text>
<text x="137.4" y="34">IN</text>
<text x="143.2" y="34">OUT</text>
<text x="162.5" y="30.9">D2</text>
<text x="185.5" y="33">100n</text>
<text x="186.8" y="30.4">C6</text>
<text x="195.7" y="32.7">100n</text>
<text x="197" y="30.4">C7</text>
<text x="205.8" y="32.7">100n</text>
<text x="207.1" y="30.4">C8</text>
<text x="216.7" y="32.5">4u7</text>
<text x="36.9" y="39.1">SBU1</text>
<text x="36.9" y="41.6">SBU2</text>
<text x="87.7" y="40.3">100n</text>
<text x="90" y="37.8">C1</text>
<text x="100.2" y="36.5">0R</text>
<text x="103" y="40.3">100n</text>
<text x="105.3" y="37.8">C2</text>
<text x="117.4" y="40.1">4u7</text>
<text x="118.5" y="37.5">C3</text>
<text x="137.4" y="36.5">EN</text>
<text x="143.2" y="40.4" transform="rotate(-90 143.2 40.4)">GND</text>
<text x="144.3" y="36.5">BP</text>
<text x="159" y="40.6">4u7</text>
<text x="160.1" y="38.1">C5</text>
<text x="163" y="37">GR</text>
<text x="175.5" y="37.8">R4</text>
<text x="175.5" y="40.3">220R</text>
<text x="39.1" y="46.7">D-</text>
<text x="70.9" y="44.9">D1</text>
<text x="77" y="44.9">USBLC6-2SC6</text>
<text x="143.6" y="46.7">100n</text>
<text x="145.9" y="44.2">C4</text>
<text x="39.1" y="51.8">D+</text>
<text x="39.1" y="49.2">D-</text>
<text x="38.2" y="59.4">CC1</text>
<text x="39.1" y="54.3">D+</text>
<text x="100.2" y="54.3">+3V3</text>
<text x="189.8" y="55.6">C12</text>
<text x="189.9" y="57.9">2u2</text>
<text x="206.1" y="58.4">100n</text>
<text x="207.2" y="55.8">C13</text>
<text x="26.4" y="65" transform="rotate(-90 26.4 65)">SHIELD</text>
<text x="34" y="65" transform="rotate(-90 34 65)">GND</text>
<text x="38.2" y="61.9">CC2</text>
<text x="162" y="64.5">U3</text>
<text x="60" y="67">R1</text>
<text x="60" y="69.6">5k1</text>
<text x="67.6" y="67">R2</text>
<text x="67.6" y="69.6">5k1</text>
<text x="95.3" y="69.6">100n</text>
<text x="96.4" y="67">C10</text>
<text x="105.5" y="69.6">100n</text>
<text x="106.6" y="67">C11</text>
<text x="117.4" y="69.6">U2</text>
<text x="163.1" y="69.6">PA0</text>
<text x="178.8" y="69.1" transform="rotate(-90 178.8 69.1)">VDD</text>
<text x="181.3" y="69.1" transform="rotate(-90 181.3 69.1)">VDD</text>
<text x="183.9" y="69.1" transform="rotate(-90 183.9 69.1)">VDD</text>
<text x="186.4" y="71.6" transform="rotate(-90 186.4 71.6)">VREF+</text>
<text x="188.9" y="70.2" transform="rotate(-90 188.9 70.2)">VCAP</text>
<text x="198.7" y="69.6">PB0</text>
<text x="274.2" y="69.6">+3V3</text>
<text x="125.4" y="72.9" transform="rotate(-90 125.4 72.9)">V3</text>
<text x="128" y="74.2" transform="rotate(-90 128 74.2)">VCC</text>
<text x="129.2" y="75.9">RTS</text>
<text x="163.1" y="72.1">PA1</text>
<text x="163.1" y="74.6">PA2</text>
<text x="163.1" y="77.2">PA3</text>
<text x="198.7" y="72.1">PB1</text>
<text x="198.7" y="74.6">PB2</text>
<text x="198.7" y="77.2">PB3</text>
<text x="266.9" y="75.4">SW1</text>
<text x="118.6" y="82.3">UD-</text>
<text x="129.2" y="78.4">CTS</text>
<text x="129.2" y="82.3">TXD</text>
<text x="163.1" y="79.7">PA4</text>
<text x="163.1" y="82.3">PA5</text>
<text x="198.7" y="79.7">PB4</text>
<text x="198.7" y="82.3">PB5</text>
<text x="118.6" y="84.8">UD+</text>
<text x="128.9" y="84.8">RXD</text>
<text x="163.1" y="84.8">PA6</text>
<text x="163.1" y="87.3">PA7</text>
<text x="163.1" y="89.9">PA8</text>
<text x="198.7" y="84.8">PB6</text>
<text x="198.7" y="87.3">PB7</text>
<text x="198.7" y="89.9">PB8</text>
<text x="227.3" y="89.4">D3</text>
<text x="255.2" y="88.3">10k</text>
<text x="256.1" y="85.8">R5</text>
<text x="126.7" y="94.7" transform="rotate(-90 126.7 94.7)">GND</text>
<text x="127.6" y="91.1">TNOW</text>
<text x="163.1" y="92.4">PA9</text>
<text x="163.1" y="95">PA10</text>
<text x="197.5" y="95">PB10</text>
<text x="198.7" y="92.4">PB9</text>
<text x="227.7" y="95.5">RD</text>
<text x="127.3" y="97.7">CH340E</text>
<text x="163.1" y="97.5">PA11</text>
<text x="163.1" y="100">PA12</text>
<text x="197.5" y="97.5">PB12</text>
<text x="197.5" y="100">PB13</text>
<text x="244.1" y="96.2">R8</text>
<text x="244.1" y="98.8">220R</text>
<text x="163.1" y="102.6">PA13/SWDIO</text>
<text x="163.1" y="105.1">PA14/SWCLK</text>
<text x="163.1" y="107.7">PA15</text>
<text x="197.5" y="107.7">PC13</text>
<text x="197.5" y="102.6">PB14</text>
<text x="197.5" y="105.1">PB15</text>
<text x="51.2" y="108.9">+3V3</text>
<text x="163.1" y="110.2">PE2</text>
<text x="163.1" y="112.7">PH2/BOOT0</text>
<text x="185.4" y="112.7">PC15/OSC32_OUT</text>
<text x="187.1" y="110.2">PC14/OSC32_IN</text>
<text x="126" y="117.6">R6</text>
<text x="163.1" y="115.3">NRST</text>
<text x="188.9" y="115.3">PH1/OSC_OUT</text>
<text x="190.6" y="117.8">PH0/OSC_IN</text>
<text x="222.2" y="118.8">X1</text>
<text x="245.1" y="119.8">X2</text>
<text x="126" y="120.1">10k</text>
<text x="180" y="122.7" transform="rotate(-90 180 122.7)">VREF-</text>
<text x="182.6" y="122.7" transform="rotate(-90 182.6 122.7)">VSS</text>
<text x="185.1" y="122.7" transform="rotate(-90 185.1 122.7)">VSS</text>
<text x="187.7" y="122.7" transform="rotate(-90 187.7 122.7)">VSS</text>
<text x="188.2" y="125.9">STM32C551CET6</text>
<text x="224.4" y="129.5">24MHz</text>
<text x="241.8" y="128.5">32kHz768</text>
<text x="47.4" y="134.3">+3V3</text>
<text x="124.4" y="137.1">+3V3</text>
<text x="207.7" y="133.1">C15</text>
<text x="209" y="135.6">6p</text>
<text x="225.7" y="133.1">C16</text>
<text x="227" y="135.6">6p</text>
<text x="241.5" y="133.1">C17</text>
<text x="241.6" y="135.6">20p</text>
<text x="256.7" y="133.1">C18</text>
<text x="256.8" y="135.6">20p</text>
<text x="127.8" y="169.4">SW2</text>
<text x="139.8" y="178.8">100n</text>
<text x="140.9" y="176.2">C14</text>
<text x="20.3" y="182.6">FM1</text>
<text x="20.3" y="185.1">Fiducial</text>
<text x="20.3" y="187.7">FM2</text>
<text x="20.3" y="190.2">Fiducial</text>
<text x="20.3" y="192.7">FM3</text>
<text x="20.3" y="195.3">Fiducial</text>
</g>
<g font-size="1.3" fill="#a90000">
<text x="44.5" y="33">A4</text>
<text x="135.2" y="33">1</text>
<text x="135.2" y="35.5">3</text>
<text x="147.9" y="35.5">4</text>
<text x="147.9" y="33">5</text>
<text x="44.4" y="40.6">B8</text>
<text x="44.5" y="38.1">A8</text>
<text x="44.5" y="45.7">A7</text>
<text x="76.2" y="45.2" transform="rotate(-90 76.2 45.2)">5</text>
<text x="142.2" y="42.6" transform="rotate(-90 142.2 42.6)">2</text>
<text x="44.4" y="53.3">B6</text>
<text x="44.4" y="48.2">B7</text>
<text x="44.5" y="50.8">A6</text>
<text x="71.7" y="48.2">1</text>
<text x="71.7" y="50.8">3</text>
<text x="79.3" y="50.8">4</text>
<text x="79.3" y="48.2">6</text>
<text x="44.5" y="58.4">A5</text>
<text x="76.2" y="55.3" transform="rotate(-90 76.2 55.3)">2</text>
<text x="44.4" y="60.9">B5</text>
<text x="177.8" y="64.8" transform="rotate(-90 177.8 64.8)">48</text>
<text x="180.3" y="64.8" transform="rotate(-90 180.3 64.8)">36</text>
<text x="182.9" y="64.8" transform="rotate(-90 182.9 64.8)">24</text>
<text x="185.4" y="64.2" transform="rotate(-90 185.4 64.2)">9</text>
<text x="187.9" y="64.8" transform="rotate(-90 187.9 64.8)">22</text>
<text x="25.4" y="70" transform="rotate(-90 25.4 70)">SH</text>
<text x="33" y="69.8" transform="rotate(-90 33 69.8)">A1</text>
<text x="124.4" y="69.9" transform="rotate(-90 124.4 69.9)">10</text>
<text x="127" y="69.3" transform="rotate(-90 127 69.3)">7</text>
<text x="160" y="68.6">10</text>
<text x="160" y="71.1">11</text>
<text x="203.2" y="68.6">18</text>
<text x="203.2" y="71.1">19</text>
<text x="133.9" y="74.9">4</text>
<text x="133.9" y="77.4">5</text>
<text x="160" y="73.6">12</text>
<text x="160" y="76.2">13</text>
<text x="203.2" y="73.6">20</text>
<text x="203.2" y="76.2">39</text>
<text x="260.9" y="77.4">1</text>
<text x="268.5" y="77.4">2</text>
<text x="116.1" y="83.8">1</text>
<text x="116.1" y="81.3">2</text>
<text x="133.9" y="81.3">8</text>
<text x="133.9" y="83.8">9</text>
<text x="160" y="78.7">14</text>
<text x="160" y="81.3">15</text>
<text x="160" y="83.8">16</text>
<text x="203.2" y="78.7">40</text>
<text x="203.2" y="81.3">41</text>
<text x="203.2" y="83.8">42</text>
<text x="260.9" y="80">1</text>
<text x="268.5" y="80">2</text>
<text x="160" y="86.3">17</text>
<text x="160" y="88.9">29</text>
<text x="203.2" y="86.3">43</text>
<text x="203.2" y="88.9">45</text>
<text x="133.9" y="90.1">6</text>
<text x="160" y="91.4">30</text>
<text x="160" y="94">31</text>
<text x="203.2" y="94">21</text>
<text x="203.2" y="91.4">46</text>
<text x="125.7" y="97.2" transform="rotate(-90 125.7 97.2)">3</text>
<text x="160" y="96.5">32</text>
<text x="160" y="99">33</text>
<text x="160" y="101.6">34</text>
<text x="203.2" y="96.5">25</text>
<text x="203.2" y="99">26</text>
<text x="203.2" y="101.6">27</text>
<text x="160" y="104.1">37</text>
<text x="160" y="106.7">38</text>
<text x="203.2" y="104.1">28</text>
<text x="203.8" y="106.7">2</text>
<text x="160" y="111.7">44</text>
<text x="160.6" y="109.2">1</text>
<text x="203.8" y="109.2">3</text>
<text x="203.8" y="111.7">4</text>
<text x="160.6" y="114.3">7</text>
<text x="203.8" y="116.8">5</text>
<text x="203.8" y="114.3">6</text>
<text x="179" y="125.2" transform="rotate(-90 179 125.2)">8</text>
<text x="181.6" y="125.8" transform="rotate(-90 181.6 125.8)">47</text>
<text x="184.1" y="125.8" transform="rotate(-90 184.1 125.8)">35</text>
<text x="186.7" y="125.8" transform="rotate(-90 186.7 125.8)">23</text>
<text x="219.6" y="123.2">1</text>
<text x="226" y="123.2">3</text>
<text x="223.5" y="128.3" transform="rotate(-90 223.5 128.3)">2</text>
<text x="128.8" y="171.4">2</text>
<text x="128.8" y="174">2</text>
<text x="136.5" y="171.4">1</text>
<text x="136.5" y="174">1</text>
</g>
<g font-size="1.3" fill="#0f0f0f">
<text x="168.9" y="32.9">PLED</text>
<text x="139.7" y="83.7">USART1_TX</text>
<text x="139.7" y="86.2">USART1_RX</text>
<text x="216.2" y="88.8">USR_BTN</text>
<text x="216.4" y="91.3">USR_LED</text>
<text x="234.9" y="91.3">ULED</text>
<text x="143.5" y="111.6">BOOT0</text>
</g>
<g font-size="1.3" fill="#0000c2">
<text x="163.6" y="40.1">Vf=2V</text>
<text x="163.6" y="42.1">If=6mA</text>
<text x="226.3" y="98.3">Vf=2V</text>
<text x="226.3" y="100.3">If=6mA</text>
<text x="128.3" y="144.7">SWD_DIO</text>
<text x="128.3" y="149.7">SWD_CLK</text>
<text x="214.4" y="148.8">C≈2⋅(CL-CS)</text>
<text x="239.5" y="148.8">C≈2⋅(CL-CS)</text>
<text x="128.3" y="152.3">SWD_NRST</text>
<text x="214.4" y="150.8">C≈2⋅(6pf-3pf)</text>
<text x="214.4" y="152.9">C≈6pf</text>
<text x="239.5" y="150.8">C≈2⋅(12.5pf-3pf)</text>
<text x="239.5" y="152.9">C≈20pf</text>
</g>
<g font-size="1.3" fill="#0f0">
<text x="53.3" y="50.7">USBC.D+</text>
<text x="53.3" y="48.1">USBC.D-</text>
<text x="48.3" y="58.3">USBC.CC1</text>
<text x="48.3" y="60.8">USBC.CC2</text>
<text x="104.1" y="83.7">USB.D+</text>
<text x="104.1" y="81.2">USB.D-</text>
</g>
<g font-size="1.3">
<text x="173.8" y="91.6">STMicroelectronics</text>
<text x="177.2" y="93.7">STM32C551</text>
<text x="178.3" y="95.7">LQFP-48</text>
</g>
<g font-size="1.3" fill="#989898">
<text x="33.6" y="109.4">J3</text>
<text x="66.6" y="109.2">J2</text>
<text x="119.7" y="138.6">J4</text>
</g>
<g font-size="1.3" fill="#aaa">
<text x="33.6" y="113">16</text>
<text x="65.4" y="113">16</text>
<text x="33.6" y="118.1">14</text>
<text x="33.6" y="115.5">15</text>
<text x="65.4" y="118.1">14</text>
<text x="65.4" y="115.5">15</text>
<text x="33.6" y="125.7">11</text>
<text x="33.6" y="123.2">12</text>
<text x="33.6" y="120.6">13</text>
<text x="65.4" y="125.7">11</text>
<text x="65.4" y="123.2">12</text>
<text x="65.4" y="120.6">13</text>
<text x="33.6" y="128.2">10</text>
<text x="34.2" y="130.8">9</text>
<text x="65.4" y="128.2">10</text>
<text x="66" y="130.8">9</text>
<text x="34.2" y="135.9">7</text>
<text x="34.2" y="133.3">8</text>
<text x="66" y="135.9">7</text>
<text x="66" y="133.3">8</text>
<text x="34.2" y="143.5">4</text>
<text x="34.2" y="140.9">5</text>
<text x="34.2" y="138.4">6</text>
<text x="66" y="143.5">4</text>
<text x="66" y="140.9">5</text>
<text x="66" y="138.4">6</text>
<text x="121.8" y="142.2">1</text>
<text x="34.2" y="148.6">2</text>
<text x="34.2" y="146">3</text>
<text x="66" y="148.6">2</text>
<text x="66" y="146">3</text>
<text x="121.8" y="144.8">2</text>
<text x="121.8" y="147.3">3</text>
<text x="121.8" y="149.8">4</text>
<text x="34.2" y="151.1">1</text>
<text x="66" y="151.1">1</text>
<text x="121.8" y="152.4">5</text>
</g>
<g font-size="1.3" fill="#f0f">
<text x="208.3" y="111.6">LSE_OUT</text>
<text x="217.2" y="109.1">LSE_IN</text>
<text x="208.3" y="116.7">HSE_IN</text>
<text x="208.3" y="114.2">HSE_OUT</text>
</g>
</svg>
